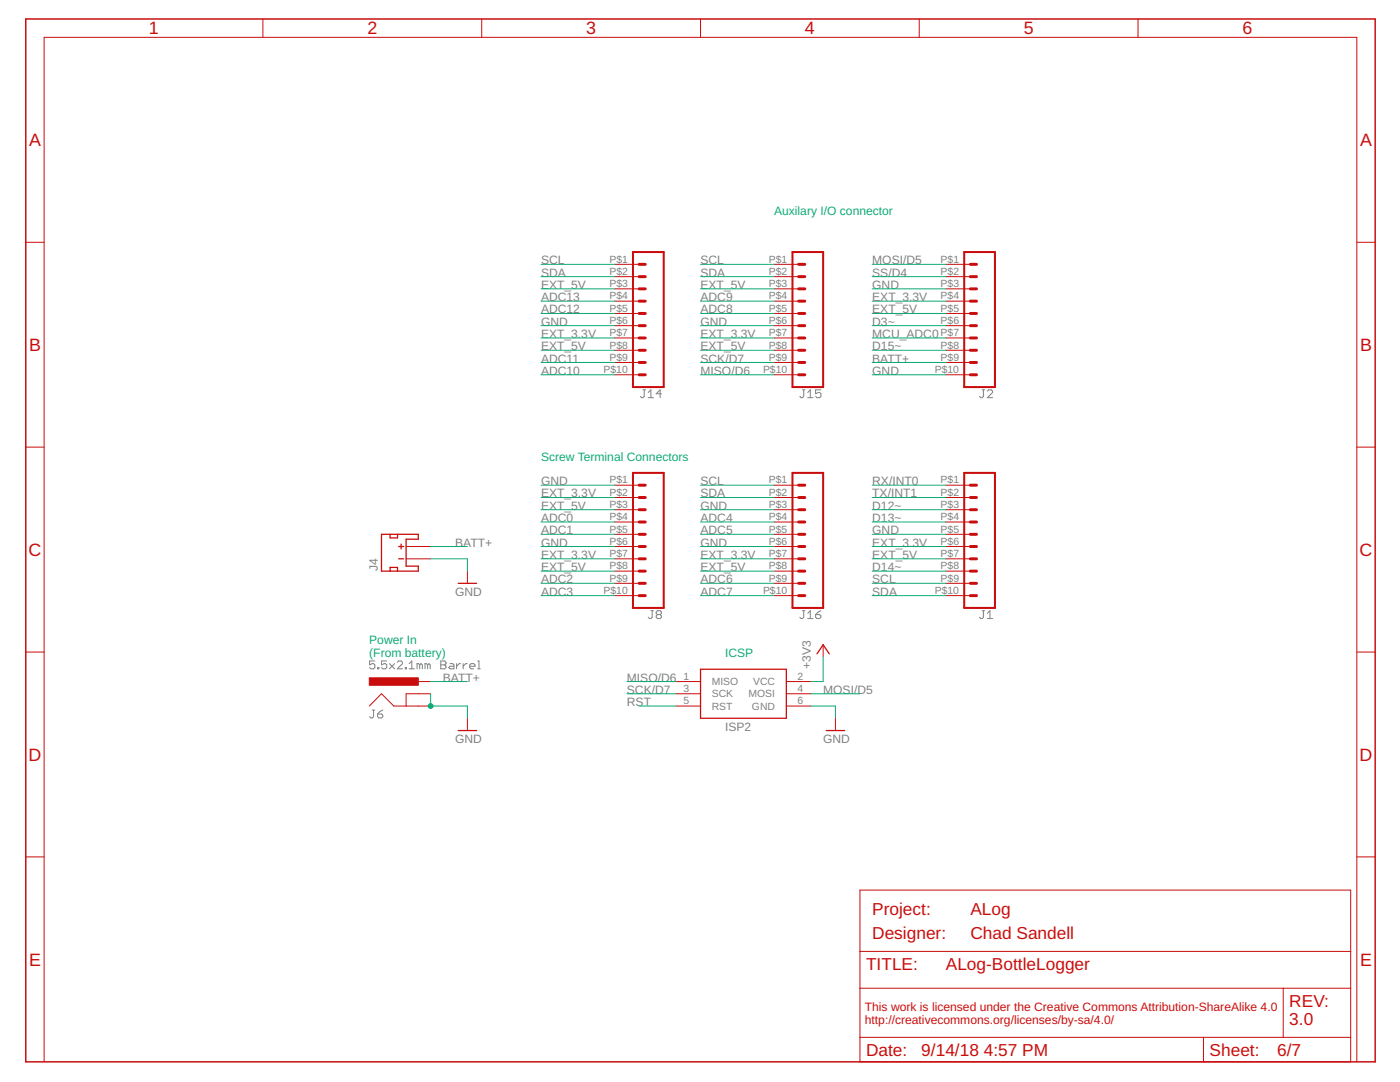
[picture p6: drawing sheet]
<svg xmlns="http://www.w3.org/2000/svg" width="279mm" height="216mm" viewBox="0 0 279 216" stroke-linecap="round" stroke-linejoin="round" font-family="sans-serif">
<g fill="none" stroke="#808080" stroke-width=".2">
<path d="M128.3 77.8h.5M128.6 77.8v1.3l-.3 .3h-.2l-.3-.3M129.4 79.4h1M129.4 78.3l.5-.5v1.6M132 78.6h-1l.7-.8v1.6M160.1 77.8h.6M160.4 77.8v1.3l-.3 .3h-.2l-.3-.3M161.2 79.4h1M161.2 78.3l.5-.5v1.6M163.8 77.8h-1v.8l.5-.3h.3l.2 .3v.5l-.2 .3h-.6l-.2-.3M196 77.8h.5M196.3 77.8v1.3l-.3 .3h-.3l-.2-.3"/>
<path d="M197 78.1l.3-.3h.5l.3 .3v.2l-1.1 1.1h1.1M74.8 131.9h-1v.8l.7-.3 .3 .3v.5l-.3 .3h-.5l-.2-.3M75.4 133.2h.2v.3h-.2zM77.2 131.9h-1.1v.8l.8-.3 .3 .3v.5l-.3 .3h-.5l-.3-.3M77.7 132.4l1.1 1.1M78.8 132.4l-1.1 1.1M79.3 132.2l.2-.3h.6l.2 .3v.2l-1 1.1h1M80.9 133.2h.2v.3h-.2zM81.7 133.5h1M81.7 132.4l.5-.5v1.6M83.8 132.7l-.3-.3h-.3v1.1M83.8 132.7v.8"/>
<path d="M83.8 132.7l.2-.3 .3 .3v.8M85.3 132.7l-.2-.3h-.3v1.1M85.3 132.7v.8M85.3 132.7l.3-.3 .3 .3v.8M88 131.9h.8l.2 .3v.2l-.2 .3 .2 .2v.3l-.2 .3h-.8zM88 132.7h.8M89.8 132.4h.5l.3 .3v.8h-.8l-.2-.3 .2-.3h.8M91.1 132.4v1.1M91.9 132.4h-.2l-.6 .5M92.4 132.4v1.1M93.2 132.4h-.2l-.6 .5M93.7 132.9h1.1v-.2l-.3-.3h-.5l-.3 .3v.5l.3 .3h.5"/>
<path d="M95.3 131.9h.3v1.6M95.3 133.5h.6M129.9 121.9h.5M130.2 121.9v1.3l-.3 .2h-.3l-.2-.2M131.2 122.6l-.2 .3v.3l.2 .2h.5l.3-.2v-.3l-.3-.3M131.2 122.6l-.2-.2v-.3l.2-.2h.5l.3 .2v.3l-.3 .2M131.2 122.6h.5M160.1 121.9h.6M160.4 121.9v1.3l-.3 .2h-.2l-.3-.2M161.2 123.4h1M161.2 122.4l.5-.5v1.5M162.8 122.6h.8l.2 .3v.3l-.2 .2h-.6l-.2-.2z"/>
<path d="M163.8 121.9l-.5 .2-.5 .5M196 121.9h.5M196.3 121.9v1.3l-.3 .2h-.3l-.2-.2M197 123.4h1.1M197 122.4l.6-.5v1.5M74.3 141.7h.5M74.5 141.7v1.3l-.2 .3h-.3l-.2-.3M75.4 142.5h.7l.3 .2v.3l-.3 .3h-.5l-.2-.3zM76.4 141.7l-.5 .2-.5 .6"/>
</g>
<path d="M126.3 50.3h6.2v26.9h-6.2zM158.2 50.3h6.1v26.9h-6.1zM192.4 50.3h6.2v26.9h-6.2zM126.3 94.4h6.2v26.9h-6.2zM158.2 94.4h6.1v26.9h-6.1zM192.4 94.4h6.2v26.9h-6.2z" fill="none" stroke="#c90d0c" stroke-width=".4"/>
<g fill="none" stroke="#c90d0c" stroke-width=".59">
<path d="M127.6 57.6h1.2M127.6 55.2h1.2M127.6 52.7h1.2M159.4 57.6h1.2M159.4 55.2h1.2M159.4 52.7h1.2M193.7 57.6h1.2M193.7 55.2h1.2M193.7 52.7h1.2M127.6 62.5h1.2M127.6 60.1h1.2M127.6 65h1.2"/>
<path d="M127.6 67.4h1.2M127.6 69.9h1.2M127.6 72.3h1.2M127.6 74.8h1.2M159.4 62.5h1.2M159.4 60.1h1.2M159.4 65h1.2M159.4 67.4h1.2M159.4 69.9h1.2M159.4 72.3h1.2M159.4 74.8h1.2M193.7 62.5h1.2"/>
<path d="M193.7 60.1h1.2M193.7 65h1.2M193.7 67.4h1.2M193.7 69.9h1.2M193.7 72.3h1.2M193.7 74.8h1.2M127.6 99.3h1.2M127.6 96.8h1.2M159.4 99.3h1.2M159.4 96.8h1.2M193.7 99.3h1.2M193.7 96.8h1.2"/>
<path d="M127.6 101.7h1.2M127.6 106.6h1.2M127.6 104.2h1.2M127.6 109.1h1.2M127.6 111.5h1.2M127.6 114h1.2M127.6 116.4h1.2M127.6 118.9h1.2M159.4 101.7h1.2M159.4 106.6h1.2M159.4 104.2h1.2M159.4 109.1h1.2"/>
<path d="M159.4 111.5h1.2M159.4 114h1.2M159.4 116.4h1.2M159.4 118.9h1.2M193.7 101.7h1.2M193.7 106.6h1.2M193.7 104.2h1.2M193.7 109.1h1.2M193.7 111.5h1.2M193.7 114h1.2M193.7 116.4h1.2M193.7 118.9h1.2"/>
</g>
<g fill="none" stroke="#c90d0c" stroke-width=".2">
<path d="M52.5 3.8v3.7M96.1 3.8v3.7M139.8 3.8v3.7M183.5 3.8v3.7M227.1 3.8v3.7M5.1 48.3h3.7M122.7 52.7h4.9M122.7 55.2h4.9M122.7 57.6h4.9M154.5 52.7h4.9M154.5 55.2h4.9M154.5 57.6h4.9"/>
<path d="M188.8 52.7h4.9M188.8 55.2h4.9M188.8 57.6h4.9M270.8 48.3h3.6M122.7 60.1h4.9M122.7 62.5h4.9M122.7 65h4.9M122.7 67.4h4.9M122.7 69.9h4.9M122.7 72.3h4.9M122.7 74.8h4.9M154.5 60.1h4.9"/>
<path d="M154.5 62.5h4.9M154.5 65h4.9M154.5 67.4h4.9M154.5 69.9h4.9M154.5 72.3h4.9M154.5 74.8h4.9M188.8 60.1h4.9M188.8 62.5h4.9M188.8 65h4.9M188.8 67.4h4.9M188.8 69.9h4.9M188.8 72.3h4.9"/>
<path d="M188.8 74.8h4.9M5.1 89.2h3.7M122.7 96.8h4.9M122.7 99.3h4.9M154.5 96.8h4.9M154.5 99.3h4.9M188.8 96.8h4.9M188.8 99.3h4.9M270.8 89.2h3.6M81 109.1h4.9M81 111.5h4.9M93.3 114v2.4"/>
<path d="M122.7 101.7h4.9M122.7 104.2h4.9M122.7 106.6h4.9M122.7 109.1h4.9M122.7 111.5h4.9M122.7 114h4.9M122.7 116.4h4.9M122.7 118.9h4.9M154.5 101.7h4.9M154.5 104.2h4.9M154.5 106.6h4.9M154.5 109.1h4.9"/>
<path d="M154.5 111.5h4.9M154.5 114h4.9M154.5 116.4h4.9M154.5 118.9h4.9M188.8 101.7h4.9M188.8 104.2h4.9M188.8 106.6h4.9M188.8 109.1h4.9M188.8 111.5h4.9M188.8 114h4.9M188.8 116.4h4.9M188.8 118.9h4.9"/>
<path d="M5.1 130.1h3.7M83.5 136h2.4M85.9 138.4h-4.9v2.5M134.9 136h4.9M134.9 138.4h4.9M156.9 136h4.9M156.9 138.4h4.9M164.3 128.7v2.4M270.8 130.1h3.6M73.7 140.9l2.4-2.5 2.5 2.5h7.3M93.3 143.3v2.5M134.9 140.9h4.9"/>
<path d="M156.9 140.9h4.9M166.7 143.3v2.5M5.1 171h3.7M171.6 177.6h98v34.3h-98zM270.8 171h3.6M171.6 197.2h98M171.6 189.8h98M256.1 197.2v9.8M8.8 211.9v-204.4h262v204.4M171.6 207h98M240.2 207v4.9"/>
</g>
<path d="M76.1 106.6h7.4v1h-2.5v5.4h2.5v1h-7.4zM77.9 106.6v.7h1.4v-.7M77.9 114v-.8h1.4v.8M79.6 109.1h.9M79.6 111.5h.9M80.1 108.6v.9M91.4 116.4h3.7M139.8 133.5h17.1v9.8h-17.1zM163 130.5l1.3-1.8 1.2 1.8M91.4 145.8h3.7M164.9 145.8h3.7" fill="none" stroke="#c90d0c" stroke-width=".25"/>
<path d="M73.7 135.3h9.8v1.4h-9.8z" fill="#c90d0c" stroke="#c90d0c" stroke-width=".2"/>
<path d="M5.1 3.8h269.3v208.1h-269.3z" fill="none" stroke="#c90d0c" stroke-width=".3"/>
<g fill="none" stroke="#0dab76" stroke-width=".2">
<path d="M108 57.6h14.7M108 55.2h14.7M108 52.7h14.7M139.8 57.6h14.7M139.8 55.2h14.7M139.8 52.7h14.7M174.1 57.6h14.7M174.1 55.2h14.7M174.1 52.7h14.7M108 72.3h14.7M108 65h14.7M108 74.8h14.7"/>
<path d="M108 67.4h14.7M108 60.1h14.7M108 69.9h14.7M108 62.5h14.7M139.8 72.3h14.7M139.8 65h14.7M139.8 74.8h14.7M139.8 67.4h14.7M139.8 60.1h14.7M139.8 69.9h14.7M139.8 62.5h14.7M174.1 72.3h14.7"/>
<path d="M174.1 65h14.7M174.1 74.8h14.7M174.1 67.4h14.7M174.1 60.1h14.7M174.1 69.9h14.7M174.1 62.5h14.7M108 96.8h14.7M108 99.3h14.7M139.8 96.8h14.7M139.8 99.3h14.7M174.1 96.8h14.7M174.1 99.3h14.7"/>
<path d="M85.9 109.1h7.4M85.9 111.5h7.4v2.5M108 109.1h14.7M108 111.5h14.7M108 106.6h14.7M108 101.7h14.7M108 118.9h14.7M108 116.4h14.7M108 114h14.7M108 104.2h14.7M139.8 109.1h14.7M139.8 111.5h14.7"/>
<path d="M139.8 106.6h14.7M139.8 101.7h14.7M139.8 118.9h14.7M139.8 116.4h14.7M139.8 114h14.7M139.8 104.2h14.7M174.1 109.1h14.7M174.1 111.5h14.7M174.1 106.6h14.7M174.1 101.7h14.7M174.1 118.9h14.7M174.1 116.4h14.7"/>
<path d="M174.1 114h14.7M174.1 104.2h14.7M85.9 136h7.4M85.9 138.4v2.5h7.4v2.4M125.1 136h9.8M125.1 138.4h9.8M161.8 138.4h9.8M164.3 131.1v4.9h-2.5M127.6 140.9h7.3M161.8 140.9h4.9v2.4"/>
</g>
<circle cx="85.9" cy="140.9" r=".49" fill="#0dab76" stroke="#0dab76" stroke-width=".2"/>
<g font-size="3.6" fill="#c90d0c">
<text x="29.7" y="6.9">1</text>
<text x="73.3" y="6.9">2</text>
<text x="117" y="6.9">3</text>
<text x="160.7" y="6.9">4</text>
<text x="204.3" y="6.9">5</text>
<text x="248" y="6.9">6</text>
<text x="5.8" y="29.1">A</text>
<text x="271.4" y="29.1">A</text>
<text x="5.8" y="70">B</text>
<text x="271.4" y="70">B</text>
<text x="5.7" y="110.9">C</text>
<text x="271.3" y="110.9">C</text>
<text x="5.7" y="151.8">D</text>
<text x="271.3" y="151.8">D</text>
<text x="5.8" y="192.7">E</text>
<text x="271.4" y="192.7">E</text>
</g>
<g font-size="3.5" fill="#c90d0c">
<text x="174.1" y="182.5">Project:</text>
<text x="193.7" y="182.5">ALog</text>
<text x="174.1" y="187.4">Designer:</text>
<text x="193.7" y="187.4">Chad Sandell</text>
<text x="172.8" y="193.5">TITLE:</text>
<text x="188.8" y="193.5">ALog-BottleLogger</text>
<text x="257.3" y="200.9">REV:</text>
<text x="257.3" y="204.5">3.0</text>
<text x="172.8" y="210.7">Date:</text>
<text x="183.9" y="210.7">9/14/18</text>
<text x="196.3" y="210.7">4:57 PM</text>
<text x="241.4" y="210.7">Sheet:</text>
<text x="254.9" y="210.7">6/7</text>
</g>
<g font-size="2.4" fill="#0dab76">
<text x="154.5" y="43">Auxilary I/O connector</text>
<text x="108" y="91.9">Screw Terminal Connectors</text>
<text x="73.7" y="128.5">Power In</text>
<text x="73.7" y="131.1">(From battery)</text>
<text x="144.7" y="131.1">ICSP</text>
</g>
<g font-size="2.4" fill="#808080">
<text x="108" y="52.7">SCL</text>
<text x="139.8" y="52.7">SCL</text>
<text x="174.1" y="52.7">MOSI/D5</text>
<text x="108" y="55.2">SDA</text>
<text x="108" y="57.6">EXT_5V</text>
<text x="139.8" y="55.2">SDA</text>
<text x="139.8" y="57.6">EXT_5V</text>
<text x="174.1" y="57.6">GND</text>
<text x="174.1" y="55.2">SS/D4</text>
<text x="108" y="65">GND</text>
<text x="108" y="62.5">ADC12</text>
<text x="108" y="60.1">ADC13</text>
<text x="139.8" y="65">GND</text>
<text x="139.8" y="62.5">ADC8</text>
<text x="139.8" y="60.1">ADC9</text>
<text x="174.1" y="60.1">EXT_3.3V</text>
<text x="174.1" y="62.5">EXT_5V</text>
<text x="174.1" y="65">D3~</text>
<text x="108" y="67.4">EXT_3.3V</text>
<text x="108" y="69.9">EXT_5V</text>
<text x="139.8" y="67.4">EXT_3.3V</text>
<text x="139.8" y="69.9">EXT_5V</text>
<text x="174.1" y="69.9">D15~</text>
<text x="174.1" y="67.4">MCU_ADC0</text>
<text x="108" y="72.3">ADC11</text>
<text x="108" y="74.8">ADC10</text>
<text x="139.8" y="74.8">MISO/D6</text>
<text x="139.8" y="72.3">SCK/D7</text>
<text x="174.1" y="72.3">BATT+</text>
<text x="174.1" y="74.8">GND</text>
<text x="108" y="96.8">GND</text>
<text x="108" y="99.3">EXT_3.3V</text>
<text x="108" y="101.7">EXT_5V</text>
<text x="139.8" y="101.7">GND</text>
<text x="139.8" y="99.3">SDA</text>
<text x="139.8" y="96.8">SCL</text>
<text x="174.1" y="96.8">RX/INT0</text>
<text x="174.1" y="99.3">TX/INT1</text>
<text x="174.1" y="101.7">D12~</text>
<text x="108" y="104.2">ADC0</text>
<text x="108" y="106.6">ADC1</text>
<text x="139.8" y="106.6">ADC5</text>
<text x="139.8" y="104.2">ADC4</text>
<text x="174.1" y="106.6">GND</text>
<text x="174.1" y="104.2">D13~</text>
<text x="75.4" y="114" transform="rotate(-90 75.4 114)">J4</text>
<text x="90.8" y="109.1">BATT+</text>
<text x="108" y="109.1">GND</text>
<text x="108" y="111.5">EXT_3.3V</text>
<text x="108" y="114">EXT_5V</text>
<text x="139.8" y="109.1">GND</text>
<text x="139.8" y="111.5">EXT_3.3V</text>
<text x="139.8" y="114">EXT_5V</text>
<text x="174.1" y="109.1">EXT_3.3V</text>
<text x="174.1" y="111.5">EXT_5V</text>
<text x="174.1" y="114">D14~</text>
<text x="90.8" y="118.8">GND</text>
<text x="108" y="116.4">ADC2</text>
<text x="108" y="118.8">ADC3</text>
<text x="139.8" y="116.4">ADC6</text>
<text x="139.8" y="118.8">ADC7</text>
<text x="174.1" y="118.8">SDA</text>
<text x="174.1" y="116.4">SCL</text>
<text x="88.4" y="136">BATT+</text>
<text x="125.1" y="136">MISO/D6</text>
<text x="161.8" y="133.5" transform="rotate(-90 161.8 133.5)">+3V3</text>
<text x="125.1" y="140.9">RST</text>
<text x="125.1" y="138.4">SCK/D7</text>
<text x="164.3" y="138.4">MOSI/D5</text>
<text x="90.8" y="148.2">GND</text>
<text x="144.7" y="145.8">ISP2</text>
<text x="164.3" y="148.2">GND</text>
</g>
<g font-size="2.4" fill="#c90d0c">
<text x="172.6" y="201.7">This work is licensed under the Creative Commons Attribution-ShareAlike 4.0</text>
<text x="172.6" y="204.3">http://creativecommons.org/licenses/by-sa/4.0/</text>
</g>
<g font-size="2.1" fill="#808080">
<text x="121.6" y="52.4">P$1</text>
<text x="153.4" y="52.4">P$1</text>
<text x="187.7" y="52.4">P$1</text>
<text x="121.6" y="54.9">P$2</text>
<text x="121.6" y="57.3">P$3</text>
<text x="121.6" y="59.7">P$4</text>
<text x="153.4" y="54.9">P$2</text>
<text x="153.4" y="57.3">P$3</text>
<text x="153.4" y="59.7">P$4</text>
<text x="187.7" y="54.9">P$2</text>
<text x="187.7" y="57.3">P$3</text>
<text x="187.7" y="59.7">P$4</text>
<text x="121.6" y="62.2">P$5</text>
<text x="121.6" y="64.6">P$6</text>
<text x="153.4" y="62.2">P$5</text>
<text x="153.4" y="64.6">P$6</text>
<text x="187.7" y="62.2">P$5</text>
<text x="187.7" y="64.6">P$6</text>
<text x="121.6" y="67.1">P$7</text>
<text x="121.6" y="69.5">P$8</text>
<text x="121.6" y="72">P$9</text>
<text x="153.4" y="67.1">P$7</text>
<text x="153.4" y="69.5">P$8</text>
<text x="153.4" y="72">P$9</text>
<text x="187.7" y="67.1">P$7</text>
<text x="187.7" y="69.5">P$8</text>
<text x="187.7" y="72">P$9</text>
<text x="120.5" y="74.4">P$10</text>
<text x="152.3" y="74.4">P$10</text>
<text x="186.6" y="74.4">P$10</text>
<text x="121.6" y="96.5">P$1</text>
<text x="121.6" y="98.9">P$2</text>
<text x="121.6" y="101.4">P$3</text>
<text x="153.4" y="96.5">P$1</text>
<text x="153.4" y="98.9">P$2</text>
<text x="153.4" y="101.4">P$3</text>
<text x="187.7" y="96.5">P$1</text>
<text x="187.7" y="98.9">P$2</text>
<text x="187.7" y="101.4">P$3</text>
<text x="121.6" y="103.8">P$4</text>
<text x="121.6" y="106.3">P$5</text>
<text x="153.4" y="103.8">P$4</text>
<text x="153.4" y="106.3">P$5</text>
<text x="187.7" y="103.8">P$4</text>
<text x="187.7" y="106.3">P$5</text>
<text x="121.6" y="108.7">P$6</text>
<text x="121.6" y="111.2">P$7</text>
<text x="121.6" y="113.6">P$8</text>
<text x="153.4" y="108.7">P$6</text>
<text x="153.4" y="111.2">P$7</text>
<text x="153.4" y="113.6">P$8</text>
<text x="187.7" y="108.7">P$6</text>
<text x="187.7" y="111.2">P$7</text>
<text x="187.7" y="113.6">P$8</text>
<text x="120.5" y="118.5">P$10</text>
<text x="121.6" y="116.1">P$9</text>
<text x="152.3" y="118.5">P$10</text>
<text x="153.4" y="116.1">P$9</text>
<text x="186.6" y="118.5">P$10</text>
<text x="187.7" y="116.1">P$9</text>
<text x="136.4" y="135.6">1</text>
<text x="142" y="136.7">MISO</text>
<text x="150.3" y="136.7">VCC</text>
<text x="159.2" y="135.6">2</text>
<text x="136.4" y="138.1">3</text>
<text x="136.4" y="140.5">5</text>
<text x="142" y="139.2">SCK</text>
<text x="142" y="141.6">RST</text>
<text x="149.4" y="139.2">MOSI</text>
<text x="150.1" y="141.6">GND</text>
<text x="159.2" y="140.5">6</text>
<text x="159.2" y="138.1">4</text>
</g>
</svg>
